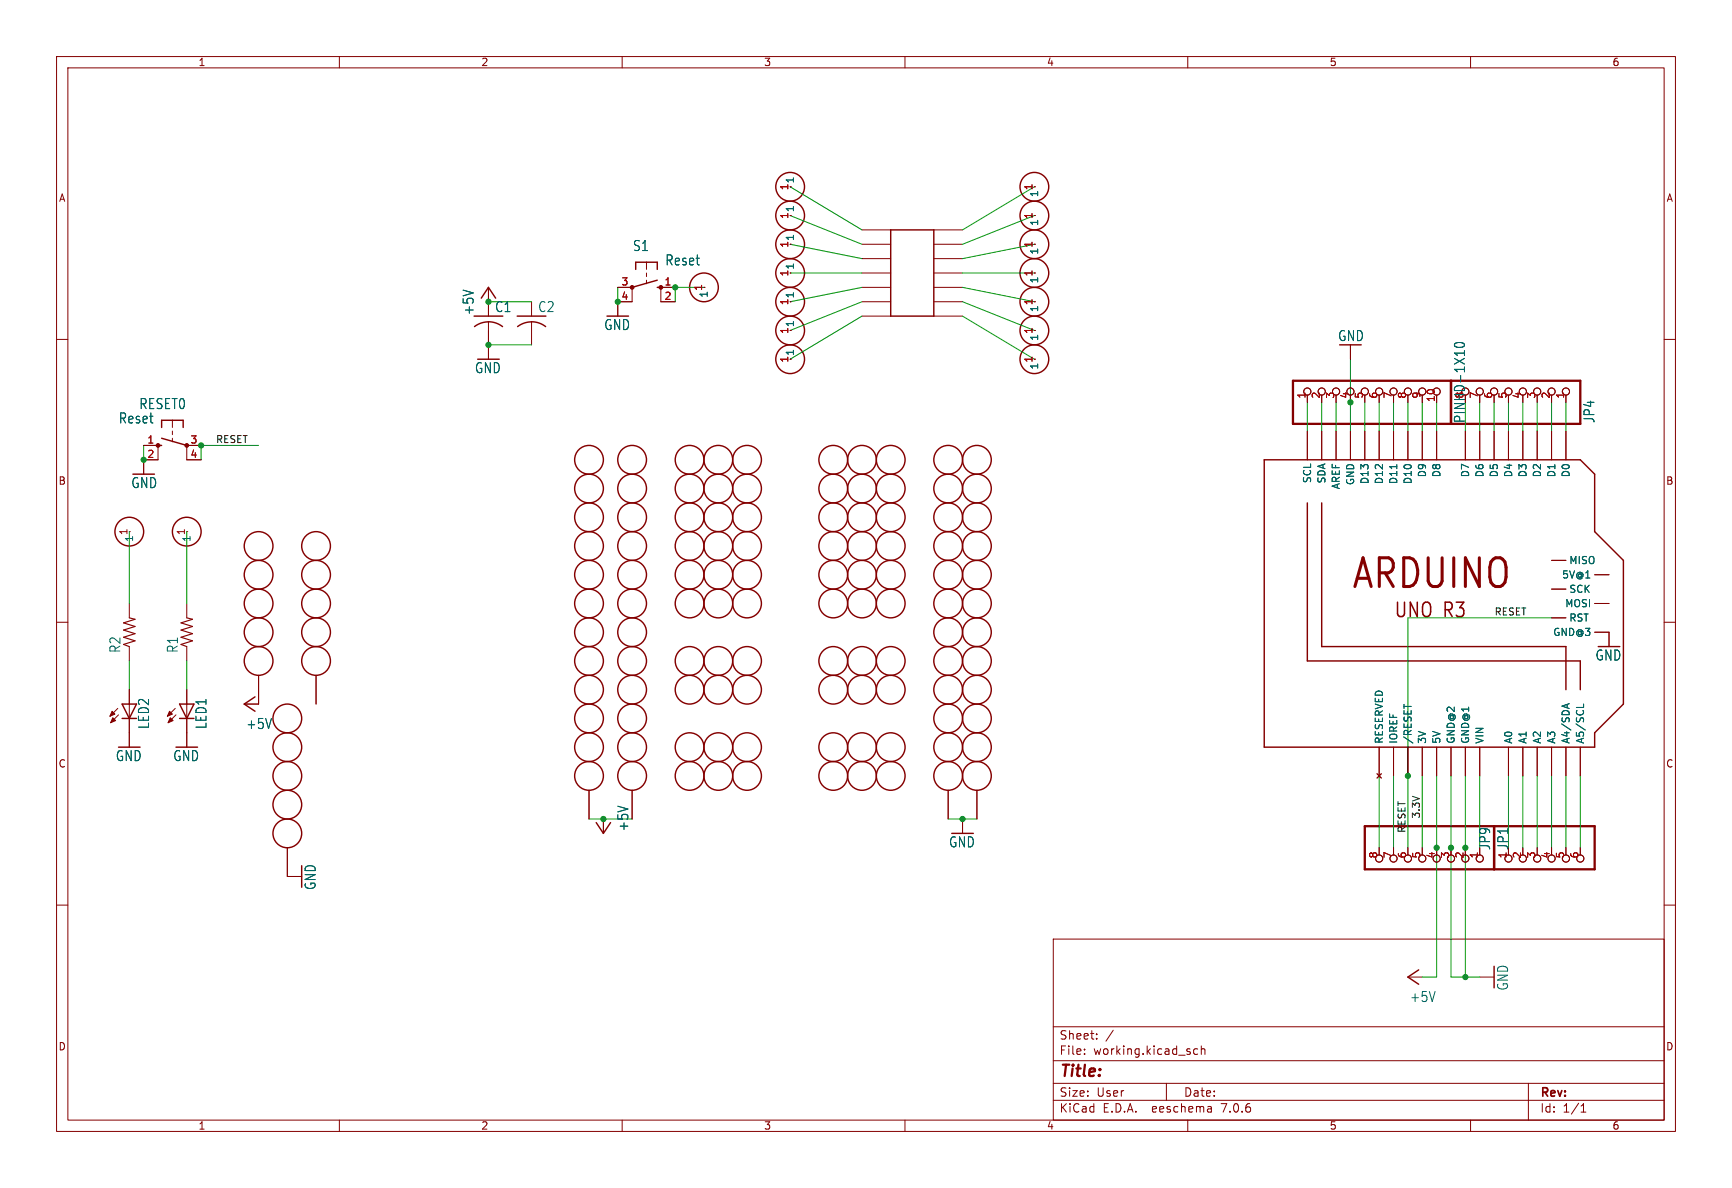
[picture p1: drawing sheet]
<svg xmlns="http://www.w3.org/2000/svg" width="306mm" height="210mm" viewBox="0 0 306 210" stroke-linecap="round" stroke-linejoin="round" font-family="sans-serif">
<g fill="none" stroke="#840000" stroke-width=".18">
<path d="M10 10h286.2v190h-286.2zM12 12h282.2v186h-282.2zM60 10v2M110 10v2M160 10v2M210 10v2M260 10v2M10 60h2M86.4 50.8v5.1M86.4 56.9v6.6M94 53.3v2.6M94 56.9v4.1"/>
<path d="M109.2 50.8h2.6v2.5h-2.6v2.6M114.3 46.4v1.2M114.3 48.3v.6M114.3 49.5v.7M119.4 50.8h-2.6v2.5h2.6M152.4 50.8h5.1M152.4 53.3h5.1M152.4 40.6h5.1M152.4 48.3h5.1M152.4 45.7h5.1M152.4 43.2h5.1M152.4 55.9h5.1"/>
<path d="M165.1 50.8h5.1M165.1 53.3h5.1M165.1 40.6h5.1M165.1 48.3h5.1M165.1 45.7h5.1M165.1 43.2h5.1M165.1 55.9h5.1M294.2 60h2M25.4 78.7h2.5v2.6h-2.5v2.5M30.5 74.3v1.3M30.5 76.2v.6M30.5 77.5v.6"/>
<path d="M35.6 78.7h-2.6v2.6h2.6M231.1 69.9v1.2M231.1 76.2v5.1M233.7 76.2v5.1M236.2 69.9v1.2M236.2 76.2v5.1M238.8 61v2.5M238.8 76.2v5.1M241.3 69.9v1.2M241.3 76.2v5.1M243.8 69.9v1.2M243.8 76.2v5.1"/>
<path d="M246.4 69.9v1.2M246.4 76.2v5.1M248.9 69.9v1.2M248.9 76.2v5.1M251.5 69.9v1.2M251.5 76.2v5.1M254 76.2v5.1M259.1 76.2v5.1M261.6 69.9v1.2M261.6 76.2v5.1M264.2 69.9v1.2M264.2 76.2v5.1"/>
<path d="M266.7 69.9v1.2M266.7 76.2v5.1M269.2 76.2v5.1M271.8 69.9v1.2M271.8 76.2v5.1M274.3 76.2v5.1M276.9 69.9v1.2M276.9 76.2v5.1M274.3 99.1h2.6M10 110h2M22.9 106.7v2.5M22.9 114.3v2.5"/>
<path d="M33 106.7v2.5M33 114.3v2.5M45.7 119.4v5.1h-2.5M55.9 119.4v5.1M274.3 109.2h2.6M274.3 104.1h2.6M281.9 101.6h2.6M281.9 111.8h2.6v2.5M281.9 106.7h2.6M294.2 110h2M20.8 125.2l-1.4 1.4M21 126.4l-1.4 1.4"/>
<path d="M22.9 121.9v10.2M31 125.2l-1.4 1.4M31.1 126.4l-1.4 1.4M33 121.9v10.2M104.1 139.7v5.1M111.8 139.7v5.1M167.6 139.7v5.1M172.7 139.7v5.1M243.5 136.8l.7 .7M243.8 132.1v5.1M244.2 136.8l-.7 .7M246.4 132.1v5.1"/>
<path d="M248.9 132.1v5.1M251.5 132.1v5.1M254 132.1v5.1M256.5 132.1v5.1M259.1 132.1v5.1M261.6 132.1v5.1M266.7 132.1v5.1M269.2 132.1v5.1M271.8 132.1v5.1M274.3 132.1v5.1M276.9 132.1v5.1M279.4 132.1v5.1"/>
<path d="M10 160h2M50.8 149.9v5h2.5M106.7 144.8v2.5M170.2 144.8v2.5M243.8 149.9v1.2M246.4 149.9v1.2M248.9 149.9v1.2M251.5 149.9v1.2M254 149.9v1.2M256.5 149.9v1.2M259.1 149.9v1.2M269.2 149.9v1.2"/>
<path d="M271.8 149.9v1.2M274.3 149.9v1.2M276.9 149.9v1.2M279.4 149.9v1.2M294.2 160h2M186.2 166h108v32h-108zM248.9 172.7h2.6M261.6 172.7h2.6M60 198v2M110 198v2M160 198v2M186.2 194.5h108"/>
<path d="M186.2 191.5h108M186.2 187.5h108M186.2 181.5h108M191.8 186.3v.1M191.8 185.5v.1M193.9 183.6v.1M193.9 182.8v.1M196.8 182.1l-1.3 2M206.2 191.5v3M210 198v2M211.8 185.5l-.5-.1-.3 .3v.4l.2 .2h.6M212.4 185.5l.2-.1 .4 .1v.9"/>
<path d="M212.4 184.9v1.5M214.1 195.7l.1 .9M214.2 196.5l-.2 .1M214.2 196h-.2M260 198v2M270.2 191.5v6.5M279.5 196.6h.9M279.5 195.5l.5-.4v1.5"/>
<circle cx="231.1" cy="69.2" r=".63"/>
<circle cx="233.7" cy="69.2" r=".63"/>
<circle cx="236.2" cy="69.2" r=".63"/>
<circle cx="238.8" cy="69.2" r=".63"/>
<circle cx="241.3" cy="69.2" r=".63"/>
<circle cx="243.8" cy="69.2" r=".63"/>
<circle cx="246.4" cy="69.2" r=".63"/>
<circle cx="248.9" cy="69.2" r=".63"/>
<circle cx="251.5" cy="69.2" r=".63"/>
<circle cx="254" cy="69.2" r=".63"/>
<circle cx="261.6" cy="69.2" r=".63"/>
<circle cx="264.2" cy="69.2" r=".63"/>
<circle cx="266.7" cy="69.2" r=".63"/>
<circle cx="269.2" cy="69.2" r=".63"/>
<circle cx="271.8" cy="69.2" r=".63"/>
<circle cx="274.3" cy="69.2" r=".63"/>
<circle cx="276.9" cy="69.2" r=".63"/>
<circle cx="243.8" cy="151.8" r=".63"/>
<circle cx="246.4" cy="151.8" r=".63"/>
<circle cx="248.9" cy="151.8" r=".63"/>
<circle cx="251.5" cy="151.8" r=".63"/>
<circle cx="254" cy="151.8" r=".63"/>
<circle cx="256.5" cy="151.8" r=".63"/>
<circle cx="259.1" cy="151.8" r=".63"/>
<circle cx="261.6" cy="151.8" r=".63"/>
<circle cx="266.7" cy="151.8" r=".63"/>
<circle cx="269.2" cy="151.8" r=".63"/>
<circle cx="271.8" cy="151.8" r=".63"/>
<circle cx="274.3" cy="151.8" r=".63"/>
<circle cx="276.9" cy="151.8" r=".63"/>
<circle cx="279.4" cy="151.8" r=".63"/>
</g>
<path d="M22.9 109.2l1 .3-2.1 .6 2.1 .6-2.1 .7 2.1 .6-2.1 .6 2.1 .7-2.1 .6 1.1 .4M33 109.2l1 .3-2 .6 2 .6-2 .7 2 .6-2 .6 2 .7-2 .6 1 .4" fill="none" stroke="#840000" stroke-width=".2"/>
<g fill="none" stroke="#840000" stroke-width=".25">
<path d="M83.8 55.9h5.1M83.9 57.7a4.1 4.1 0 0 1 4.9 0M85.1 52.7l1.3-1.9 1.2 1.9M91.4 55.9h5.1M91.5 57.7a4.1 4.1 0 0 1 5 0M112.4 47.6v-1.2h3.8v1.2M116.2 49.5l-4.4 1.3M116.2 50.8h.6M157.5 40.6h7.6v15.3h-7.6zM27.9 78.7h.7M28.6 75.6v-1.3h3.8v1.3M28.6 77.5l4.4 1.2"/>
<path d="M223.5 81.3h55.9l2.5 2.5v10.2l5.1 5.1v25.4l-5.1 5v2.6h-58.4zM231.1 88.9v27.9h48.3v5.1M233.7 88.9v25.4h43.2v7.6M21.6 127h2.5M21.6 124.5h2.5l-1.2 2.5zM31.7 127h2.6M31.7 124.5h2.6l-1.3 2.5zM45.1 123.2l-1.9 1.3 1.9 1.2M105.4 145.4l1.3 1.9 1.2-1.9M250.8 171.5l-1.9 1.2 1.9 1.3"/>
<circle cx="139.7" cy="33" r="2.54"/>
<circle cx="139.7" cy="38.1" r="2.54"/>
<circle cx="182.9" cy="38.1" r="2.54"/>
<circle cx="182.9" cy="33" r="2.54"/>
<circle cx="124.5" cy="50.8" r="2.54"/>
<circle cx="139.7" cy="43.2" r="2.54"/>
<circle cx="139.7" cy="48.3" r="2.54"/>
<circle cx="139.7" cy="53.3" r="2.54"/>
<circle cx="139.7" cy="58.4" r="2.54"/>
<circle cx="182.9" cy="43.2" r="2.54"/>
<circle cx="182.9" cy="53.3" r="2.54"/>
<circle cx="182.9" cy="48.3" r="2.54"/>
<circle cx="182.9" cy="58.4" r="2.54"/>
<circle cx="139.7" cy="63.5" r="2.54"/>
<circle cx="182.9" cy="63.5" r="2.54"/>
<circle cx="22.9" cy="94" r="2.54"/>
<circle cx="33" cy="94" r="2.54"/>
<circle cx="45.7" cy="96.5" r="2.54"/>
<circle cx="55.9" cy="96.5" r="2.54"/>
<circle cx="104.1" cy="96.5" r="2.54"/>
<circle cx="104.1" cy="91.4" r="2.54"/>
<circle cx="104.1" cy="86.4" r="2.54"/>
<circle cx="104.1" cy="81.3" r="2.54"/>
<circle cx="111.8" cy="81.3" r="2.54"/>
<circle cx="111.8" cy="96.5" r="2.54"/>
<circle cx="111.8" cy="91.4" r="2.54"/>
<circle cx="111.8" cy="86.4" r="2.54"/>
<circle cx="121.9" cy="81.3" r="2.54"/>
<circle cx="121.9" cy="91.4" r="2.54"/>
<circle cx="121.9" cy="96.5" r="2.54"/>
<circle cx="121.9" cy="86.4" r="2.54"/>
<circle cx="127" cy="91.4" r="2.54"/>
<circle cx="127" cy="81.3" r="2.54"/>
<circle cx="127" cy="86.4" r="2.54"/>
<circle cx="127" cy="96.5" r="2.54"/>
<circle cx="132.1" cy="96.5" r="2.54"/>
<circle cx="132.1" cy="81.3" r="2.54"/>
<circle cx="132.1" cy="91.4" r="2.54"/>
<circle cx="132.1" cy="86.4" r="2.54"/>
<circle cx="147.3" cy="81.3" r="2.54"/>
<circle cx="147.3" cy="96.5" r="2.54"/>
<circle cx="147.3" cy="91.4" r="2.54"/>
<circle cx="147.3" cy="86.4" r="2.54"/>
<circle cx="152.4" cy="86.4" r="2.54"/>
<circle cx="152.4" cy="96.5" r="2.54"/>
<circle cx="152.4" cy="81.3" r="2.54"/>
<circle cx="152.4" cy="91.4" r="2.54"/>
<circle cx="157.5" cy="86.4" r="2.54"/>
<circle cx="157.5" cy="81.3" r="2.54"/>
<circle cx="157.5" cy="91.4" r="2.54"/>
<circle cx="157.5" cy="96.5" r="2.54"/>
<circle cx="167.6" cy="96.5" r="2.54"/>
<circle cx="167.6" cy="86.4" r="2.54"/>
<circle cx="167.6" cy="91.4" r="2.54"/>
<circle cx="167.6" cy="81.3" r="2.54"/>
<circle cx="172.7" cy="81.3" r="2.54"/>
<circle cx="172.7" cy="86.4" r="2.54"/>
<circle cx="172.7" cy="96.5" r="2.54"/>
<circle cx="172.7" cy="91.4" r="2.54"/>
<circle cx="45.7" cy="111.8" r="2.54"/>
<circle cx="45.7" cy="106.7" r="2.54"/>
<circle cx="45.7" cy="101.6" r="2.54"/>
<circle cx="45.7" cy="116.8" r="2.54"/>
<circle cx="55.9" cy="116.8" r="2.54"/>
<circle cx="55.9" cy="101.6" r="2.54"/>
<circle cx="55.9" cy="111.8" r="2.54"/>
<circle cx="55.9" cy="106.7" r="2.54"/>
<circle cx="104.1" cy="101.6" r="2.54"/>
<circle cx="104.1" cy="106.7" r="2.54"/>
<circle cx="104.1" cy="116.8" r="2.54"/>
<circle cx="104.1" cy="111.8" r="2.54"/>
<circle cx="111.8" cy="111.8" r="2.54"/>
<circle cx="111.8" cy="116.8" r="2.54"/>
<circle cx="111.8" cy="101.6" r="2.54"/>
<circle cx="111.8" cy="106.7" r="2.54"/>
<circle cx="121.9" cy="116.8" r="2.54"/>
<circle cx="121.9" cy="101.6" r="2.54"/>
<circle cx="121.9" cy="106.7" r="2.54"/>
<circle cx="127" cy="101.6" r="2.54"/>
<circle cx="127" cy="116.8" r="2.54"/>
<circle cx="127" cy="106.7" r="2.54"/>
<circle cx="132.1" cy="116.8" r="2.54"/>
<circle cx="132.1" cy="106.7" r="2.54"/>
<circle cx="132.1" cy="101.6" r="2.54"/>
<circle cx="147.3" cy="116.8" r="2.54"/>
<circle cx="147.3" cy="101.6" r="2.54"/>
<circle cx="147.3" cy="106.7" r="2.54"/>
<circle cx="152.4" cy="116.8" r="2.54"/>
<circle cx="152.4" cy="101.6" r="2.54"/>
<circle cx="152.4" cy="106.7" r="2.54"/>
<circle cx="157.5" cy="116.8" r="2.54"/>
<circle cx="157.5" cy="106.7" r="2.54"/>
<circle cx="157.5" cy="101.6" r="2.54"/>
<circle cx="167.6" cy="101.6" r="2.54"/>
<circle cx="167.6" cy="106.7" r="2.54"/>
<circle cx="167.6" cy="111.8" r="2.54"/>
<circle cx="167.6" cy="116.8" r="2.54"/>
<circle cx="172.7" cy="116.8" r="2.54"/>
<circle cx="172.7" cy="106.7" r="2.54"/>
<circle cx="172.7" cy="101.6" r="2.54"/>
<circle cx="172.7" cy="111.8" r="2.54"/>
<circle cx="50.8" cy="132.1" r="2.54"/>
<circle cx="50.8" cy="127" r="2.54"/>
<circle cx="50.8" cy="137.2" r="2.54"/>
<circle cx="104.1" cy="137.2" r="2.54"/>
<circle cx="104.1" cy="132.1" r="2.54"/>
<circle cx="104.1" cy="127" r="2.54"/>
<circle cx="104.1" cy="121.9" r="2.54"/>
<circle cx="111.8" cy="132.1" r="2.54"/>
<circle cx="111.8" cy="121.9" r="2.54"/>
<circle cx="111.8" cy="127" r="2.54"/>
<circle cx="111.8" cy="137.2" r="2.54"/>
<circle cx="121.9" cy="132.1" r="2.54"/>
<circle cx="121.9" cy="121.9" r="2.54"/>
<circle cx="121.9" cy="137.2" r="2.54"/>
<circle cx="127" cy="132.1" r="2.54"/>
<circle cx="127" cy="121.9" r="2.54"/>
<circle cx="127" cy="137.2" r="2.54"/>
<circle cx="132.1" cy="132.1" r="2.54"/>
<circle cx="132.1" cy="121.9" r="2.54"/>
<circle cx="132.1" cy="137.2" r="2.54"/>
<circle cx="147.3" cy="137.2" r="2.54"/>
<circle cx="147.3" cy="132.1" r="2.54"/>
<circle cx="147.3" cy="121.9" r="2.54"/>
<circle cx="152.4" cy="121.9" r="2.54"/>
<circle cx="152.4" cy="132.1" r="2.54"/>
<circle cx="152.4" cy="137.2" r="2.54"/>
<circle cx="157.5" cy="137.2" r="2.54"/>
<circle cx="157.5" cy="121.9" r="2.54"/>
<circle cx="157.5" cy="132.1" r="2.54"/>
<circle cx="167.6" cy="137.2" r="2.54"/>
<circle cx="167.6" cy="127" r="2.54"/>
<circle cx="167.6" cy="132.1" r="2.54"/>
<circle cx="167.6" cy="121.9" r="2.54"/>
<circle cx="172.7" cy="121.9" r="2.54"/>
<circle cx="172.7" cy="137.2" r="2.54"/>
<circle cx="172.7" cy="132.1" r="2.54"/>
<circle cx="172.7" cy="127" r="2.54"/>
<circle cx="50.8" cy="147.3" r="2.54"/>
<circle cx="50.8" cy="142.2" r="2.54"/>
</g>
<g fill="#840000" stroke="#840000" stroke-width=".18">
<path d="M30 125.7l.5 .5-.9 .4z"/>
<path d="M30.1 126.9l.5 .5-.9 .4z"/>
<path d="M19.8 125.7l.5 .5-.9 .4z"/>
<path d="M19.9 126.9l.5 .5-.8 .4z"/>
<circle cx="33" cy="78.7" r=".33"/>
<circle cx="27.9" cy="78.7" r=".33"/>
<circle cx="111.8" cy="50.8" r=".33"/>
<circle cx="116.8" cy="50.8" r=".33"/>
</g>
<path d="M228.6 67.3h50.8v7.6h-50.8zM256.5 67.3v7.6M241.3 146.1h40.6v7.6h-40.6zM264.2 146.1v7.6" fill="none" stroke="#840000" stroke-width=".41"/>
<path d="M257.2 60.8a1.32 1.32 0 0 1 1.7 .1v.2a1.23 1.23 0 0 1-1.8 0zM247 82.1v.8M248.2 124.5v.7M277.1 124.5v.6M277.4 124.4l-1.2 .4M280 124.5v.6" fill="none" stroke="#006464" stroke-width=".18"/>
<g fill="none" stroke="#009600" stroke-width=".18">
<path d="M139.7 33l12.7 7.6M139.7 38.1l12.7 5.1M182.9 33l-12.7 7.6M182.9 38.1l-12.7 5.1M86.4 53.3h7.6M109.2 50.8v2.5M124.5 50.8h-5.1v2.5M139.7 48.3h12.7M139.7 43.2l12.7 2.5M152.4 50.8l-12.7 2.5M152.4 55.9l-12.7 7.6M152.4 53.3l-12.7 5.1"/>
<path d="M170.2 55.9l12.7 7.6M170.2 50.8l12.7 2.5M170.2 48.3h12.7M170.2 53.3l12.7 5.1M182.9 43.2l-12.7 2.5M25.4 78.7v2.6M45.7 78.7h-10.1v2.6M86.4 61h7.6M231.1 71.1v5.1M233.7 71.1v5.1M236.2 71.1v5.1M238.8 63.5v12.7"/>
<path d="M241.3 71.1v5.1M243.8 71.1v5.1M246.4 71.1v5.1M248.9 71.1v5.1M251.5 71.1v5.1M254 71.1v5.1M259.1 71.1v5.1M261.6 71.1v5.1M264.2 71.1v5.1M266.7 71.1v5.1M269.2 71.1v5.1M271.8 71.1v5.1"/>
<path d="M274.3 71.1v5.1M276.9 71.1v5.1M22.9 94v12.7M33 94v12.7M22.9 116.8v5.1M33 116.8v5.1M274.3 109.2h-25.4v40.7M243.8 137.2v12.7M246.4 137.2v12.7M251.5 137.2v12.7M254 137.2v35.5h-2.5M256.5 137.2v35.5h5.1"/>
<path d="M259.1 137.2v35.5M261.6 137.2v12.7M266.7 137.2v12.7M269.2 137.2v12.7M271.8 137.2v12.7M274.3 137.2v12.7M276.9 137.2v12.7M279.4 137.2v12.7M104.1 144.8h7.7M167.6 144.8h5.1"/>
</g>
<g fill="#009600" stroke="#009600" stroke-width=".18">
<circle cx="35.6" cy="78.7" r=".46"/>
<circle cx="25.4" cy="81.3" r=".46"/>
<circle cx="86.4" cy="61" r=".46"/>
<circle cx="86.4" cy="53.3" r=".46"/>
<circle cx="248.9" cy="137.2" r=".46"/>
<circle cx="170.2" cy="144.8" r=".46"/>
<circle cx="259.1" cy="149.9" r=".46"/>
<circle cx="256.5" cy="149.9" r=".46"/>
<circle cx="254" cy="149.9" r=".46"/>
<circle cx="259.1" cy="172.7" r=".46"/>
<circle cx="238.8" cy="71.1" r=".46"/>
<circle cx="109.2" cy="53.3" r=".46"/>
<circle cx="119.4" cy="50.8" r=".46"/>
<circle cx="106.7" cy="144.8" r=".46"/>
</g>
<text font-size="7.1" fill="#840000" x="238.8" y="104.7">ARDUINO</text>
<text font-size="3.5" fill="#840000" x="246.4" y="109.5">UNO R3</text>
<text font-size="2.8" fill="#840000" x="187.2" y="190.9">Title:</text>
<g font-size="2.5" fill="#006464">
<text x="111.8" y="44.6">S1</text>
<text x="117.5" y="47.1">Reset</text>
<text x="84" y="55.8" transform="rotate(-90 84 55.8)">+5V</text>
<text x="87.4" y="55.4">C1</text>
<text x="95.1" y="55.4">C2</text>
<text x="106.7" y="58.6">GND</text>
<text x="236.5" y="60.5">GND</text>
<text x="83.9" y="66.2">GND</text>
<text x="20.9" y="75.1">Reset</text>
<text x="24.5" y="72.5">RESET0</text>
<text x="259.2" y="74.9" transform="rotate(-90 259.2 74.9)">PINHD-1X10</text>
<text x="282.1" y="74.9" transform="rotate(-90 282.1 74.9)">JP4</text>
<text x="23.1" y="86.5">GND</text>
<text x="21.5" y="115.5" transform="rotate(-90 21.5 115.5)">R2</text>
<text x="31.7" y="115.5" transform="rotate(-90 31.7 115.5)">R1</text>
<text x="282" y="117">GND</text>
<text x="26.6" y="129" transform="rotate(-90 26.6 129)">LED2</text>
<text x="36.7" y="129" transform="rotate(-90 36.7 129)">LED1</text>
<text x="43.4" y="129.1">+5V</text>
<text x="20.4" y="134.8">GND</text>
<text x="30.5" y="134.8">GND</text>
<text x="111.3" y="147.1" transform="rotate(-90 111.3 147.1)">+5V</text>
<text x="167.7" y="150">GND</text>
<text x="266.9" y="150.4" transform="rotate(-90 266.9 150.4)">JP1</text>
<text x="56" y="157.4" transform="rotate(-90 56 157.4)">GND</text>
<text x="249.2" y="177.4">+5V</text>
<text x="266.8" y="175.2" transform="rotate(-90 266.8 175.2)">GND</text>
</g>
<text font-size="2.5" fill="#840000" x="263.7" y="150.4" transform="rotate(-90 263.7 150.4)">JP9</text>
<g font-size="2.1" fill="#840000">
<text x="187.2" y="184">Sheet:</text>
<text x="187.2" y="186.7">File:</text>
<text x="193.3" y="186.7">working.kicad_sch</text>
<text x="187.2" y="196.9">KiCad</text>
<text x="187.2" y="194.1">Size:</text>
<text x="193.9" y="194.1">User</text>
<text x="195" y="196.9">E.D.A.</text>
<text x="203.8" y="196.9">eeschema</text>
<text x="209.2" y="194.1">Date:</text>
<text x="216.2" y="196.9">7.0.6</text>
<text x="272.2" y="194.3">Rev:</text>
<text x="272.2" y="196.9">Id:</text>
<text x="276.3" y="196.9">1/1</text>
</g>
<g font-size="1.8" fill="#840000">
<text x="35" y="11.9">1</text>
<text x="85" y="11.9">2</text>
<text x="135" y="11.9">3</text>
<text x="185" y="11.9">4</text>
<text x="235" y="11.9">5</text>
<text x="285" y="11.9">6</text>
<text x="10.3" y="35.9">A</text>
<text x="294.6" y="35.9">A</text>
<text x="10.3" y="85.9">B</text>
<text x="294.5" y="85.9">B</text>
<text x="10.3" y="135.9">C</text>
<text x="294.5" y="135.9">C</text>
<text x="10.3" y="185.9">D</text>
<text x="294.5" y="185.9">D</text>
<text x="35" y="199.9">1</text>
<text x="85" y="199.9">2</text>
<text x="135" y="199.9">3</text>
<text x="185" y="199.9">4</text>
<text x="235" y="199.9">5</text>
<text x="285" y="199.9">6</text>
</g>
<g font-size="1.8" fill="#a90000">
<text x="139.4" y="33.7" transform="rotate(-90 139.4 33.7)">1</text>
<text x="182.6" y="33.7" transform="rotate(-90 182.6 33.7)">1</text>
<text x="139.4" y="38.8" transform="rotate(-90 139.4 38.8)">1</text>
<text x="182.6" y="38.8" transform="rotate(-90 182.6 38.8)">1</text>
<text x="139.4" y="43.9" transform="rotate(-90 139.4 43.9)">1</text>
<text x="182.6" y="43.9" transform="rotate(-90 182.6 43.9)">1</text>
<text x="109.8" y="50.5">3</text>
<text x="109.8" y="53.1">4</text>
<text x="117.4" y="50.5">1</text>
<text x="117.4" y="53.1">2</text>
<text x="124.2" y="51.5" transform="rotate(-90 124.2 51.5)">1</text>
<text x="139.4" y="49" transform="rotate(-90 139.4 49)">1</text>
<text x="182.6" y="49" transform="rotate(-90 182.6 49)">1</text>
<text x="139.4" y="59.1" transform="rotate(-90 139.4 59.1)">1</text>
<text x="139.4" y="54" transform="rotate(-90 139.4 54)">1</text>
<text x="182.6" y="59.1" transform="rotate(-90 182.6 59.1)">1</text>
<text x="182.6" y="54" transform="rotate(-90 182.6 54)">1</text>
<text x="139.4" y="64.2" transform="rotate(-90 139.4 64.2)">1</text>
<text x="182.6" y="64.2" transform="rotate(-90 182.6 64.2)">1</text>
<text x="230.9" y="70.6" transform="rotate(-90 230.9 70.6)">1</text>
<text x="233.4" y="70.6" transform="rotate(-90 233.4 70.6)">2</text>
<text x="236" y="70.6" transform="rotate(-90 236 70.6)">3</text>
<text x="238.5" y="70.6" transform="rotate(-90 238.5 70.6)">4</text>
<text x="241" y="70.6" transform="rotate(-90 241 70.6)">5</text>
<text x="243.6" y="70.6" transform="rotate(-90 243.6 70.6)">6</text>
<text x="246.1" y="70.6" transform="rotate(-90 246.1 70.6)">7</text>
<text x="248.7" y="70.6" transform="rotate(-90 248.7 70.6)">8</text>
<text x="251.2" y="70.6" transform="rotate(-90 251.2 70.6)">9</text>
<text x="253.7" y="71.2" transform="rotate(-90 253.7 71.2)">10</text>
<text x="261.4" y="70.6" transform="rotate(-90 261.4 70.6)">7</text>
<text x="263.9" y="70.6" transform="rotate(-90 263.9 70.6)">6</text>
<text x="266.4" y="70.6" transform="rotate(-90 266.4 70.6)">5</text>
<text x="269" y="70.6" transform="rotate(-90 269 70.6)">4</text>
<text x="271.5" y="70.6" transform="rotate(-90 271.5 70.6)">3</text>
<text x="274.1" y="70.6" transform="rotate(-90 274.1 70.6)">2</text>
<text x="276.6" y="70.6" transform="rotate(-90 276.6 70.6)">1</text>
<text x="26" y="78.5">1</text>
<text x="26" y="81">2</text>
<text x="33.6" y="78.5">3</text>
<text x="33.6" y="81">4</text>
<text x="22.6" y="94.7" transform="rotate(-90 22.6 94.7)">1</text>
<text x="32.8" y="94.7" transform="rotate(-90 32.8 94.7)">1</text>
<text x="243.6" y="151.8" transform="rotate(-90 243.6 151.8)">8</text>
<text x="246.1" y="151.8" transform="rotate(-90 246.1 151.8)">7</text>
<text x="248.7" y="151.8" transform="rotate(-90 248.7 151.8)">6</text>
<text x="251.2" y="151.8" transform="rotate(-90 251.2 151.8)">5</text>
<text x="253.7" y="151.8" transform="rotate(-90 253.7 151.8)">4</text>
<text x="256.3" y="151.8" transform="rotate(-90 256.3 151.8)">3</text>
<text x="258.8" y="151.8" transform="rotate(-90 258.8 151.8)">2</text>
<text x="261.4" y="151.8" transform="rotate(-90 261.4 151.8)">1</text>
<text x="266.4" y="151.8" transform="rotate(-90 266.4 151.8)">1</text>
<text x="269" y="151.8" transform="rotate(-90 269 151.8)">2</text>
<text x="271.5" y="151.8" transform="rotate(-90 271.5 151.8)">3</text>
<text x="274.1" y="151.8" transform="rotate(-90 274.1 151.8)">4</text>
<text x="276.6" y="151.8" transform="rotate(-90 276.6 151.8)">5</text>
<text x="279.1" y="151.8" transform="rotate(-90 279.1 151.8)">6</text>
</g>
<g font-size="1.8" fill="#006464">
<text x="140.6" y="32.5" transform="rotate(-90 140.6 32.5)">1</text>
<text x="183.7" y="34.9" transform="rotate(-90 183.7 34.9)">1</text>
<text x="140.6" y="37.6" transform="rotate(-90 140.6 37.6)">1</text>
<text x="183.7" y="40" transform="rotate(-90 183.7 40)">1</text>
<text x="140.6" y="47.8" transform="rotate(-90 140.6 47.8)">1</text>
<text x="140.6" y="42.7" transform="rotate(-90 140.6 42.7)">1</text>
<text x="183.7" y="45.1" transform="rotate(-90 183.7 45.1)">1</text>
<text x="125.3" y="52.7" transform="rotate(-90 125.3 52.7)">1</text>
<text x="140.6" y="52.8" transform="rotate(-90 140.6 52.8)">1</text>
<text x="183.7" y="50.2" transform="rotate(-90 183.7 50.2)">1</text>
<text x="140.6" y="57.9" transform="rotate(-90 140.6 57.9)">1</text>
<text x="183.7" y="55.3" transform="rotate(-90 183.7 55.3)">1</text>
<text x="140.6" y="63" transform="rotate(-90 140.6 63)">1</text>
<text x="183.7" y="65.4" transform="rotate(-90 183.7 65.4)">1</text>
<text x="183.7" y="60.3" transform="rotate(-90 183.7 60.3)">1</text>
<text x="258.8" y="70.6" transform="rotate(-90 258.8 70.6)">8</text>
<text x="232" y="85.5" transform="rotate(-90 232 85.5)">SCL</text>
<text x="234.5" y="85.6" transform="rotate(-90 234.5 85.6)">SDA</text>
<text x="237.1" y="86.6" transform="rotate(-90 237.1 86.6)">AREF</text>
<text x="239.6" y="85.9" transform="rotate(-90 239.6 85.9)">GND</text>
<text x="242.2" y="85.7" transform="rotate(-90 242.2 85.7)">D13</text>
<text x="244.7" y="85.7" transform="rotate(-90 244.7 85.7)">D12</text>
<text x="247.2" y="85.7" transform="rotate(-90 247.2 85.7)">D11</text>
<text x="249.8" y="85.7" transform="rotate(-90 249.8 85.7)">D10</text>
<text x="252.3" y="84.5" transform="rotate(-90 252.3 84.5)">D9</text>
<text x="254.9" y="84.5" transform="rotate(-90 254.9 84.5)">D8</text>
<text x="259.9" y="84.5" transform="rotate(-90 259.9 84.5)">D7</text>
<text x="262.5" y="84.5" transform="rotate(-90 262.5 84.5)">D6</text>
<text x="265" y="84.5" transform="rotate(-90 265 84.5)">D5</text>
<text x="267.6" y="84.5" transform="rotate(-90 267.6 84.5)">D4</text>
<text x="270.1" y="84.5" transform="rotate(-90 270.1 84.5)">D3</text>
<text x="272.6" y="84.5" transform="rotate(-90 272.6 84.5)">D2</text>
<text x="275.2" y="84.5" transform="rotate(-90 275.2 84.5)">D1</text>
<text x="277.7" y="84.5" transform="rotate(-90 277.7 84.5)">D0</text>
<text x="23.7" y="95.9" transform="rotate(-90 23.7 95.9)">1</text>
<text x="33.9" y="95.9" transform="rotate(-90 33.9 95.9)">1</text>
<text x="277.4" y="99.9">MISO</text>
<text x="276.1" y="102.5">5V@1</text>
<text x="276.6" y="107.5">MOSI</text>
<text x="277.4" y="105">SCK</text>
<text x="274.5" y="112.6">GND@3</text>
<text x="277.4" y="110.1">RST</text>
<text x="244.7" y="131.6" transform="rotate(-90 244.7 131.6)">RESERVED</text>
<text x="247.2" y="131.6" transform="rotate(-90 247.2 131.6)">IOREF</text>
<text x="249.8" y="131.6" transform="rotate(-90 249.8 131.6)">/RESET</text>
<text x="252.3" y="131.6" transform="rotate(-90 252.3 131.6)">3V</text>
<text x="254.9" y="131.6" transform="rotate(-90 254.9 131.6)">5V</text>
<text x="257.4" y="131.6" transform="rotate(-90 257.4 131.6)">GND@2</text>
<text x="259.9" y="131.6" transform="rotate(-90 259.9 131.6)">GND@1</text>
<text x="262.5" y="131.6" transform="rotate(-90 262.5 131.6)">VIN</text>
<text x="267.6" y="131.6" transform="rotate(-90 267.6 131.6)">A0</text>
<text x="270.1" y="131.6" transform="rotate(-90 270.1 131.6)">A1</text>
<text x="272.6" y="131.6" transform="rotate(-90 272.6 131.6)">A2</text>
<text x="275.2" y="131.6" transform="rotate(-90 275.2 131.6)">A3</text>
<text x="277.7" y="131.6" transform="rotate(-90 277.7 131.6)">A4/SDA</text>
<text x="280.3" y="131.6" transform="rotate(-90 280.3 131.6)">A5/SCL</text>
</g>
<g font-size="1.7" fill="#0f0f0f">
<text x="38.1" y="78.4">RESET</text>
<text x="264.2" y="108.9">RESET</text>
<text x="248.6" y="147.3" transform="rotate(-90 248.6 147.3)">RESET</text>
<text x="251.1" y="144.8" transform="rotate(-90 251.1 144.8)">3.3V</text>
</g>
</svg>
